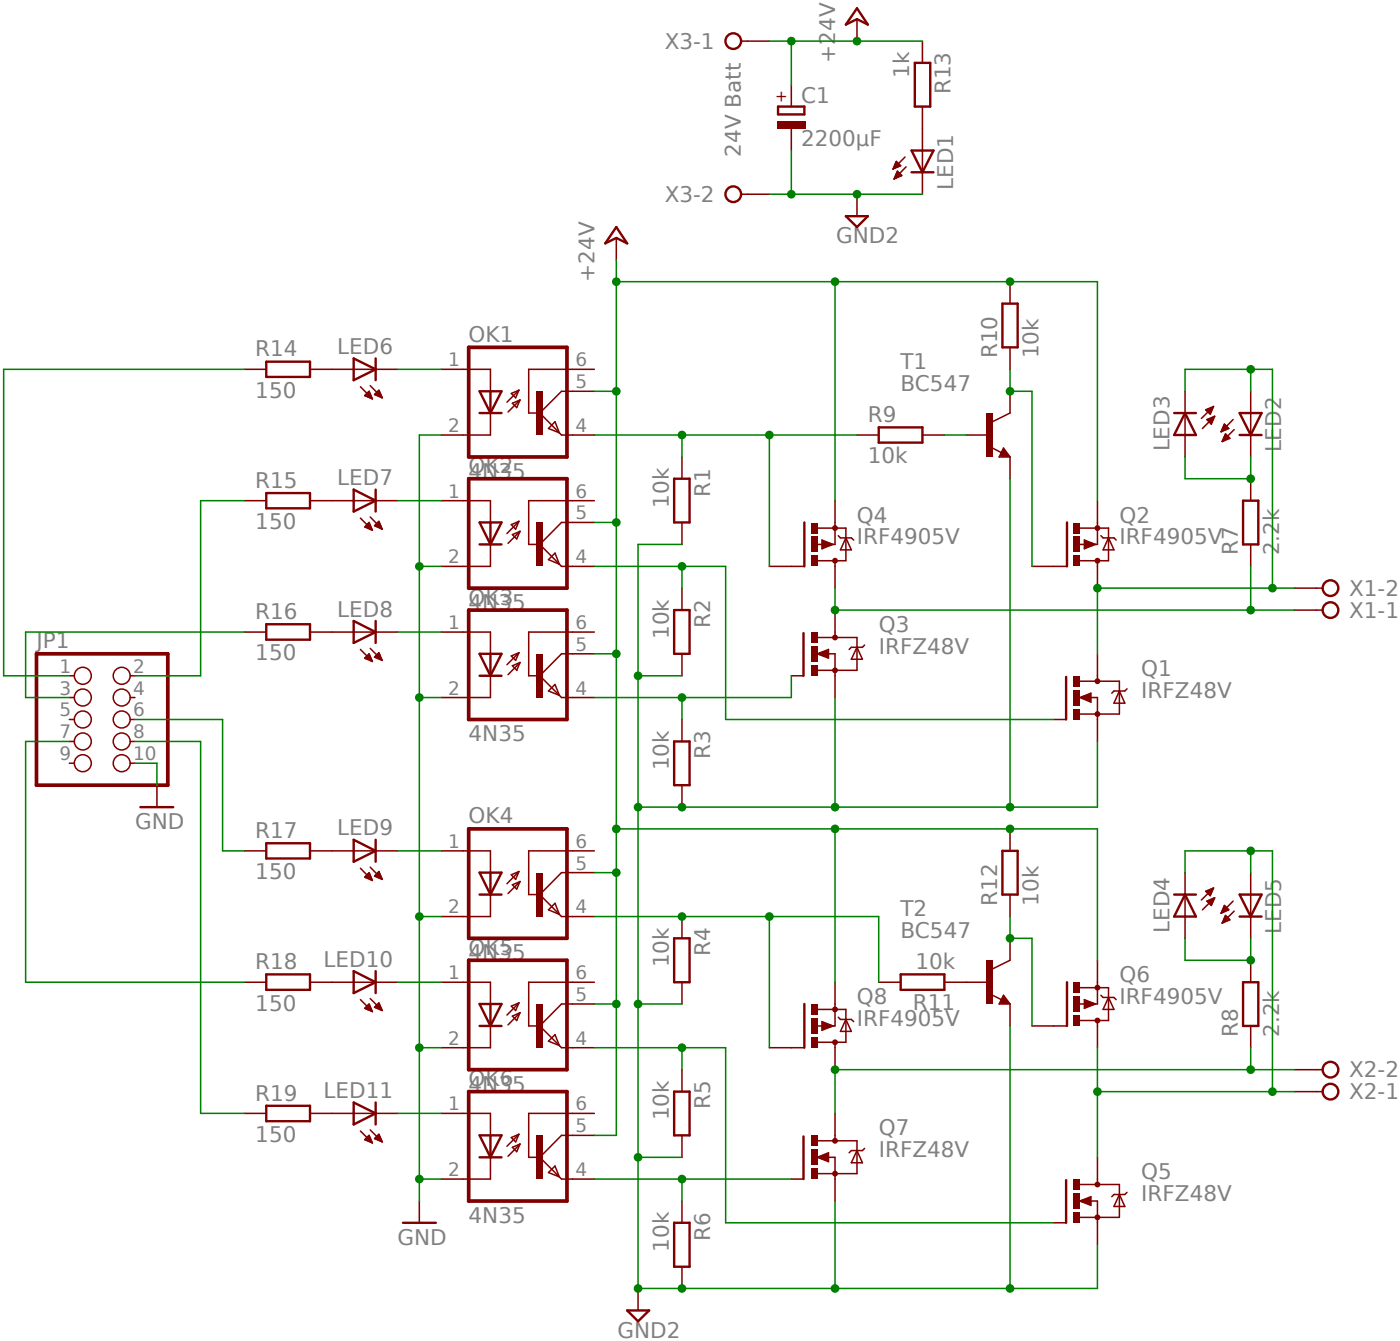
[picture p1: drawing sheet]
<svg xmlns="http://www.w3.org/2000/svg" width="136mm" height="131mm" viewBox="0 0 136 131" stroke-linecap="round" stroke-linejoin="round" font-family="sans-serif">
<path d="M78.2 61.6v4.2" fill="none" stroke="#800000" stroke-width=".23"/>
<path d="M77 65.8h1.2M79.6 63.6l1.1-.4v.9zM79.6 62h3.8v3.2h-3.8M80.6 63.6h.7v2.2M81.3 61.5v.5M83.4 63l.6 1.2h-1.1zM84.2 62.8l-.2 .2h-1.1l-.2 .2" fill="none" stroke="#800000" stroke-width=".15"/>
<path d="M80.6 63.4l-.8 .2 .8 .2v-.2h-.3" fill="none" stroke="#800000" stroke-width=".28"/>
<g fill="none" stroke="#800000" stroke-width=".36">
<circle cx="81.3" cy="65.2" r=".11"/>
<circle cx="81.3" cy="62" r=".11"/>
</g>
<g fill="#800000">
<path d="M78.9 64.7h.7v1.1h-.7z"/>
<path d="M78.9 61.5h.7v1.1h-.7z"/>
<path d="M78.9 62.9h.7v1.5h-.7z"/>
</g>
<path d="M77 55.1h1.3M79.4 53h.7M79.6 51.4h2.8v3.2h-2.8M80 52.6l1.1 .4-1.1 .4zM81.3 50.8v2.2h-.3M81.3 54.6v.5M81.3 59.4v2.1M81.6 52.1l.2 .2h1.1l.2 .3M82.4 52.3l.5 1.2h-1.1zM81.3 65.8v2.1" fill="none" stroke="#800000" stroke-width=".15"/>
<path d="M78.3 50.8v4.3" fill="none" stroke="#800000" stroke-width=".23"/>
<path d="M80.1 52.8l.8 .2-.8 .2v-.2h.2" fill="none" stroke="#800000" stroke-width=".28"/>
<g fill="none" stroke="#800000" stroke-width=".36">
<circle cx="81.3" cy="51.4" r=".11"/>
<circle cx="81.3" cy="54.6" r=".11"/>
</g>
<g fill="#800000">
<path d="M78.9 50.9h.7v1h-.7z"/>
<path d="M78.9 54h.7v1.1h-.7z"/>
<path d="M78.9 52.2h.7v1.5h-.7z"/>
</g>
<path d="M74.9 55.1h2.1M81.3 48.7v2.1M81.3 55.1v2.1M126 59.4h2.8M126 57.2h2.8M102.6 70h1.2M105.2 67.9l1-.4v.8zM105.2 66.3h3.8v3.2h-3.8M106.1 67.9h.7v2.1M106.8 65.8v.5M109 67.2l.5 1.2h-1zM109.7 67l-.2 .2h-1l-.3 .3" fill="none" stroke="#800000" stroke-width=".15"/>
<g fill="none" stroke="#800000" stroke-width=".23">
<path d="M103.8 65.9v4.1"/>
<circle cx="129.5" cy="59.4" r=".76"/>
<circle cx="129.5" cy="57.2" r=".76"/>
</g>
<path d="M106.1 67.7l-.7 .2 .7 .2v-.2h-.2" fill="none" stroke="#800000" stroke-width=".28"/>
<g fill="none" stroke="#800000" stroke-width=".36">
<circle cx="106.8" cy="66.3" r=".11"/>
<circle cx="106.8" cy="69.5" r=".11"/>
</g>
<g fill="#800000">
<path d="M104.5 69h.7v1h-.7z"/>
<path d="M104.5 65.8h.7v1h-.7z"/>
<path d="M104.5 67.1h.7v1.5h-.7z"/>
</g>
<path d="M102.6 55.1h1.3M104.9 53h.8M105.2 51.4h2.7v3.2h-2.7M105.6 52.6l1 .4-1 .4zM106.8 50.8v2.2h-.2M106.8 54.6v.5M107.2 52.1l.2 .2h1.1l.2 .3M107.9 52.3l.6 1.2h-1.1zM106.8 63.6v2.2M106.8 70v2.2" fill="none" stroke="#800000" stroke-width=".15"/>
<path d="M103.9 50.8v4.3" fill="none" stroke="#800000" stroke-width=".23"/>
<path d="M105.7 52.8l.7 .2-.7 .2v-.2h.2" fill="none" stroke="#800000" stroke-width=".28"/>
<g fill="none" stroke="#800000" stroke-width=".36">
<circle cx="106.8" cy="54.6" r=".11"/>
<circle cx="106.8" cy="51.4" r=".11"/>
</g>
<g fill="#800000">
<path d="M104.5 50.9h.7v1h-.7z"/>
<path d="M104.5 54h.7v1.1h-.7z"/>
<path d="M104.5 52.2h.7v1.5h-.7z"/>
</g>
<g fill="none" stroke="#800000" stroke-width=".15">
<path d="M66.4 44.5v2.1M66.4 50.8v2.2M66.4 57.2v2.2M100.5 55.1h2.1M106.8 48.7v2.1M106.8 55.1v2.1M66.4 63.6v2.2M66.4 70v2.2M66.4 76.4v2.1M77 114.7h1.2M79.6 112.6l1.1-.4v.9zM79.6 111h3.8v3.2h-3.8"/>
<path d="M80.6 112.6h.7v2.1M81.3 110.5v.5M83.4 112l.6 1.2h-1.1zM84.2 111.8l-.2 .2h-1.1l-.2 .2"/>
</g>
<path d="M65.6 46.6h1.5v4.2h-1.5zM65.6 59.4h1.5v4.2h-1.5zM65.6 72.2h1.5v4.2h-1.5zM78.2 110.6v4.1" fill="none" stroke="#800000" stroke-width=".23"/>
<path d="M80.6 112.4l-.8 .2 .8 .2v-.2h-.3" fill="none" stroke="#800000" stroke-width=".28"/>
<g fill="none" stroke="#800000" stroke-width=".36">
<circle cx="81.3" cy="111" r=".11"/>
<circle cx="81.3" cy="114.2" r=".11"/>
</g>
<g fill="#800000">
<path d="M78.9 113.7h.7v1h-.7z"/>
<path d="M78.9 110.5h.7v1h-.7z"/>
<path d="M78.9 111.9h.7v1.5h-.7z"/>
</g>
<path d="M79.4 99.8h.7M79.6 98.2h2.8v3.2h-2.8M80 99.4l1.1 .4-1.1 .5zM81.3 97.7v2.1h-.3M81.6 99l.2 .2h1.1l.2 .2M82.4 99.2l.5 1.2h-1.1zM77 102h1.3M81.3 101.4v.6M81.3 108.4v2.1M81.3 114.7v2.2" fill="none" stroke="#800000" stroke-width=".15"/>
<path d="M78.3 97.7v4.3" fill="none" stroke="#800000" stroke-width=".23"/>
<path d="M80.1 99.6l.8 .2-.8 .3v-.3h.2" fill="none" stroke="#800000" stroke-width=".28"/>
<g fill="none" stroke="#800000" stroke-width=".36">
<circle cx="81.3" cy="98.2" r=".11"/>
<circle cx="81.3" cy="101.4" r=".11"/>
</g>
<g fill="#800000">
<path d="M78.9 97.7h.7v1.1h-.7z"/>
<path d="M78.9 100.9h.7v1.1h-.7z"/>
<path d="M78.9 99.1h.7v1.5h-.7z"/>
</g>
<path d="M81.3 95.6v2.1M74.9 102h2.1M81.3 102v2.1M102.6 119h1.2M105.2 116.9l1-.4v.8zM105.2 115.3h3.8v3.2h-3.8M106.1 116.9h.7v2.1M106.8 114.7v.6M109 116.2l.5 1.2h-1zM109.7 116l-.2 .2h-1l-.3 .3M126 106.2h2.8M126 104.1h2.8" fill="none" stroke="#800000" stroke-width=".15"/>
<g fill="none" stroke="#800000" stroke-width=".23">
<path d="M103.8 114.9v4.1"/>
<circle cx="129.5" cy="106.2" r=".76"/>
<circle cx="129.5" cy="104.1" r=".76"/>
</g>
<path d="M106.1 116.7l-.7 .2 .7 .2v-.2h-.2" fill="none" stroke="#800000" stroke-width=".28"/>
<g fill="none" stroke="#800000" stroke-width=".36">
<circle cx="106.8" cy="115.3" r=".11"/>
<circle cx="106.8" cy="118.5" r=".11"/>
</g>
<g fill="#800000">
<path d="M104.5 117.9h.7v1.1h-.7z"/>
<path d="M104.5 114.7h.7v1.1h-.7z"/>
<path d="M104.5 116.1h.7v1.5h-.7z"/>
</g>
<path d="M102.6 99.8h1.3M104.9 97.7h.8M105.2 96.1h2.7v3.2h-2.7M105.6 97.3l1 .4-1 .4zM106.8 95.6v2.1h-.2M106.8 99.3v.5M107.2 96.9l.2 .2h1.1l.2 .2M107.9 97.1l.6 1.1h-1.1zM106.8 112.6v2.1M106.8 119v2.1" fill="none" stroke="#800000" stroke-width=".15"/>
<path d="M103.9 95.6v4.2" fill="none" stroke="#800000" stroke-width=".23"/>
<path d="M105.7 97.5l.7 .2-.7 .2v-.2h.2" fill="none" stroke="#800000" stroke-width=".28"/>
<g fill="none" stroke="#800000" stroke-width=".36">
<circle cx="106.8" cy="96.1" r=".11"/>
<circle cx="106.8" cy="99.3" r=".11"/>
</g>
<g fill="#800000">
<path d="M104.5 95.6h.7v1h-.7z"/>
<path d="M104.5 98.8h.7v1h-.7z"/>
<path d="M104.5 97h.7v1.4h-.7z"/>
</g>
<g fill="none" stroke="#800000" stroke-width=".15">
<path d="M72.1 4h2.8M72.1 18.9h2.8M83.4 1.9v2.1M83.4 18.9v2.1M86.9 16.4h.1M87 16.3h.2M87 16.3h.4M87.1 17.4h.1M87.1 16.2h.5M87.1 17.3h.2M87.1 16.1h.5M87.1 16h.4"/>
<path d="M87.1 17.2h.4M87.2 15.9h.2M87.2 17.1h.5M87.2 15.8h.1M87.2 17h.5M87.2 16.9h.4M87.3 15.7l.4 .4-.8 .3zM87.3 16.8h.2M87.3 16.7h.1M87.4 16.7l.4 .4-.7 .3zM88.1 15.3l-1.2 1.1M88.2 16.2l-1.1 1.2"/>
<path d="M89.8 4v2.1M89.8 10.4v8.5M45.1 35.9h2.6v2.2M49.8 38.3l.7-.3-.3 .7zM49.9 39.2l.7-.3-.3 .8zM50.5 38l-1.1 1.1M50.6 38.9l-1.1 1.2M55.7 35.9h-4.2v4.3h.8M55.7 38.1h-1l-2.1 2.1 1.9 1.9M60 23.2v2.1M47.7 40.2v2.1h-2.6M54 41l.5 1.1-1.1-.4z"/>
<path d="M54.5 42.1l.2 .2h1M66.4 89.2v2.1M66.4 95.6v2.1M100.5 99.8h2.1M106.8 93.5v2.1M106.8 99.8v2.2M40.8 116.9v2.1M66.4 104.1v2.1M66.4 110.5v2.1M66.4 116.9v2.1M62.1 125.4v2.1M66.4 123.3v2.1"/>
</g>
<g fill="none" stroke="#800000" stroke-width=".23">
<path d="M83.4 .8l1.1 1.6-1.1-.5-1 .5zM88.7 14.6h2.2l-1.1 2.2zM88.7 16.8h2.2M89.1 6.1h1.5v4.3h-1.5zM46.7 38.1h2.1l-1.1 2.1zM47.7 38.1v2.1M60 22.1l1.1 1.6-1.1-.5-1.1 .5zM82.4 21h2.1l-1.1 1.1zM46.7 40.2h2.1M65.6 91.3h1.5v4.3h-1.5zM39.2 119h3.2M65.6 106.2h1.5v4.3h-1.5z"/>
<path d="M65.6 119h1.5v4.3h-1.5zM61.1 127.5h2.1l-1.1 1.1z"/>
<circle cx="71.4" cy="4" r=".76"/>
<circle cx="71.4" cy="18.9" r=".76"/>
</g>
<path d="M45.6 33.8h9.6v10.7h-9.6z" fill="none" stroke="#800000" stroke-width=".36"/>
<path d="M52.2 38.1h.7v4.2h-.7z" fill="#800000"/>
<g fill="none" stroke="#800000" stroke-width=".15">
<path d="M43 35.9h2.1M55.7 35.9h2.2M55.7 38.1h2.2M43 42.3h2.1M45.1 48.7h2.6v2.1M47.7 53v2.1h-2.6M49.8 51.1l.7-.4-.3 .8zM49.9 52l.7-.3-.3 .8zM50.5 50.7l-1.1 1.2M50.6 51.7l-1.1 1.2M53.4 54.5l.6-.7 .5 1.1zM54.5 54.9l.2 .2h1"/>
<path d="M55.7 42.3h2.2M55.7 48.7h-4.2v4.3h.8M55.7 50.8h-1l-2.1 2.2 1.9 1.9"/>
</g>
<path d="M46.7 50.8h2.1l-1.1 2.2zM46.7 53h2.1M47.7 50.8v2.2" fill="none" stroke="#800000" stroke-width=".23"/>
<path d="M45.6 46.6h9.6v10.6h-9.6z" fill="none" stroke="#800000" stroke-width=".36"/>
<path d="M52.2 50.8h.7v4.3h-.7z" fill="#800000"/>
<g fill="none" stroke="#800000" stroke-width=".15">
<path d="M43 48.7h2.1M43 55.1h2.1M55.7 48.7h2.2M55.7 55.1h2.2M55.7 50.8h2.2M45.1 61.5h2.6v2.1M47.7 65.8v2.1h-2.6M49.8 63.8l.7-.3-.3 .8zM49.9 64.8l.7-.3-.3 .7zM50.5 63.5l-1.1 1.2M50.6 64.5l-1.1 1.2M53.4 67.2l.6-.6 .5 1.1z"/>
<path d="M54.5 67.7l.2 .2h1M55.7 61.5h-4.2v4.3h.8M55.7 63.6h-1l-2.1 2.2 1.9 1.9"/>
</g>
<path d="M46.7 63.6h2.1l-1.1 2.2zM46.7 65.8h2.1M47.7 63.6v2.2" fill="none" stroke="#800000" stroke-width=".23"/>
<path d="M45.6 59.4h9.6v10.6h-9.6z" fill="none" stroke="#800000" stroke-width=".36"/>
<path d="M52.2 63.6h.7v4.3h-.7z" fill="#800000"/>
<g fill="none" stroke="#800000" stroke-width=".15">
<path d="M43 61.5h2.1M43 67.9h2.1M55.7 61.5h2.2M55.7 67.9h2.2M55.7 63.6h2.2M45.1 82.8h2.6v2.1M47.7 87.1v2.1h-2.6M49.8 85.1l.7-.3-.3 .8zM49.9 86.1l.7-.3-.3 .7zM50.5 84.8l-1.1 1.2M50.6 85.8l-1.1 1.2M53.4 88.5l.6-.6 .5 1.1z"/>
<path d="M54.5 89l.2 .2h1M55.7 82.8h-4.2v4.3h.8M55.7 84.9h-1l-2.1 2.2 1.9 1.9"/>
</g>
<path d="M46.7 84.9h2.1l-1.1 2.2zM46.7 87.1h2.1M47.7 84.9v2.2" fill="none" stroke="#800000" stroke-width=".23"/>
<path d="M45.6 80.7h9.6v10.6h-9.6z" fill="none" stroke="#800000" stroke-width=".36"/>
<path d="M52.2 84.9h.7v4.3h-.7z" fill="#800000"/>
<g fill="none" stroke="#800000" stroke-width=".15">
<path d="M43 82.8h2.1M43 89.2h2.1M45.1 95.6h2.6v2.1M47.7 99.8v2.2h-2.6M49.8 97.9l.7-.3-.3 .7zM49.9 98.9l.7-.3-.3 .7zM50.5 97.6l-1.1 1.2M50.6 98.6l-1.1 1.1M55.7 82.8h2.2M55.7 89.2h2.2M55.7 84.9h2.2M55.7 95.6h-4.2v4.2h.8"/>
<path d="M55.7 97.7h-1l-2.1 2.1 1.9 1.9M53.4 101.3l.6-.6 .5 1zM54.5 101.7l.2 .3h1"/>
</g>
<path d="M46.7 97.7h2.1l-1.1 2.1zM46.7 99.8h2.1M47.7 97.7v2.1" fill="none" stroke="#800000" stroke-width=".23"/>
<path d="M45.6 93.5h9.6v10.6h-9.6z" fill="none" stroke="#800000" stroke-width=".36"/>
<path d="M52.2 97.7h.7v4.3h-.7z" fill="#800000"/>
<g fill="none" stroke="#800000" stroke-width=".15">
<path d="M43 95.6h2.1M55.7 95.6h2.2M55.7 97.7h2.2M43 102h2.1M45.1 108.4h2.6v2.1M47.7 112.6v2.1h-2.6M49.8 110.7l.7-.3-.3 .7zM49.9 111.7l.7-.4-.3 .8zM50.5 110.4l-1.1 1.1M50.6 111.3l-1.1 1.2M53.4 114.1l.6-.6 .5 1zM54.5 114.5l.2 .2h1"/>
<path d="M55.7 102h2.2M55.7 108.4h-4.2v4.2h.8M55.7 110.5h-1l-2.1 2.1 1.9 1.9"/>
</g>
<path d="M46.7 110.5h2.1l-1.1 2.1zM46.7 112.6h2.1M47.7 110.5v2.1" fill="none" stroke="#800000" stroke-width=".23"/>
<path d="M45.6 106.2h9.6v10.7h-9.6z" fill="none" stroke="#800000" stroke-width=".36"/>
<path d="M52.2 110.5h.7v4.3h-.7z" fill="#800000"/>
<g fill="none" stroke="#800000" stroke-width=".15">
<path d="M6.7 65.8h.5M6.7 67.9h.5M6.7 70h.5M6.7 72.2h.5M6.7 74.3h.5M12.7 65.8h.4M12.7 67.9h.4M12.7 70h.4M12.7 72.2h.4M12.7 74.3h.4M15.3 76.4v2.1M43 108.4h2.1"/>
<path d="M43 114.7h2.1M55.7 108.4h2.2M55.7 114.7h2.2M55.7 110.5h2.2"/>
<circle cx="8.1" cy="65.8" r=".83"/>
<circle cx="8.1" cy="67.9" r=".83"/>
<circle cx="8.1" cy="74.3" r=".83"/>
<circle cx="8.1" cy="72.2" r=".83"/>
<circle cx="8.1" cy="70" r=".83"/>
<circle cx="11.8" cy="67.9" r=".83"/>
<circle cx="11.8" cy="65.8" r=".83"/>
<circle cx="11.8" cy="72.2" r=".83"/>
<circle cx="11.8" cy="74.3" r=".83"/>
<circle cx="11.8" cy="70" r=".83"/>
</g>
<path d="M3.6 63.6h12.7v12.8h-12.7z" fill="none" stroke="#800000" stroke-width=".36"/>
<path d="M75.8 10.4h2.5v.7h-2.5zM13.7 78.5h3.2" fill="none" stroke="#800000" stroke-width=".23"/>
<path d="M75.7 11.7h2.7v.8h-2.7z" fill="#800000"/>
<g fill="none" stroke="#800000" stroke-width=".15">
<path d="M77 8.3v2.1M77 12.5v2.1M115.4 38.1v6.4M117.4 39.9l.7-.3-.3 .7zM117.4 39.9h.6M117.5 40h.5M117.6 39.8h.4M117.9 39.7h.2M118.1 39.6h.1M118.1 39.6l-1.1 1.1M121.8 38.1v6.4M96.5 43.5l1 .5"/>
<path d="M97.7 43.6l.6 .9h-1zM98.3 40.2l-1.7 .8M117.5 40.8h.6M117.6 40.9h.5M117.6 40.1h.3M117.7 40.2h.2M117.7 41h.3M117.7 40.7h.4M117.8 41.1h.2M117.8 40.3h.1M117.9 41.2h.1M118 40.6h.2"/>
<path d="M118.2 40.6h.1M118.3 40.5l-1.2 1.2M118.3 40.5l-.4 .8-.4-.5M118.3 40.5l-.8 .3M118.9 42h.1M118.9 41.9h.3M119 41.8h.4M119 42.9h.1M119 41.7h.6M119 42.9h.2M119.1 41.6h.4M119.1 42.8h.4"/>
<path d="M119.1 41.5h.4M119.1 42.7h.6M119.1 41.4h.3M119.2 42.6h.5M119.2 41.3h.1M119.2 41.3l.4 .4-.7 .3zM119.2 42.5h.4M119.2 42.4h.3M119.3 42.3h.1M119.7 42.7l-.4-.5-.3 .8M119.7 42.7l-.7 .3M120.1 40.8l-1.2 1.2"/>
<path d="M120.2 41.8l-1.2 1.2M121.8 46.6v2.1M121.8 53v2.1M115.4 84.9v6.4M117.4 86.7l.7-.3-.3 .8zM117.4 86.7h.6M117.5 86.8h.5M117.5 87.7h.6M117.6 86.9h.3M117.6 86.7h.4M117.6 87.8h.5M117.7 87.9h.3"/>
<path d="M117.7 87.6h.4M117.7 87h.2M117.8 87.1h.1M117.8 88h.2M117.8 86.6h.3M117.9 88.1h.1M117.9 87.5h.3M118 86.5h.1M118.1 86.4l-1.1 1.2M118.1 87.4h.1M118.3 87.4l-1.2 1.1M118.3 87.4l-.4 .7"/>
<path d="M118.3 87.4l-.8 .3 .4 .4M118.9 88.9h.1M118.9 88.8h.2M119 88.7h.4M119 89.8h.1M119 88.6h.6M119 89.7h.2M119.1 88.5h.5M119.1 89.6h.4M119.1 88.4h.4M119.1 89.5h.6M119.1 88.3h.3"/>
<path d="M119.2 89.4h.5M119.2 88.2h.1M119.2 88.1l.4 .4-.7 .4zM119.2 89.3h.4M119.2 89.2h.3M119.3 89.2h.1M119.3 89.1l.4 .4-.7 .3zM120.1 87.7l-1.2 1.2M120.2 88.7l-1.2 1.1M121.8 84.9v6.4M121.8 93.5v2.1M121.8 99.8v2.2"/>
</g>
<path d="M97.7 44l.1 .2h-.3l.2-.4 .4 .5h-.6M114.3 40.2h2.1M115.4 40.2l1 2.1h-2.1zM120.7 40.2h2.1l-1 2.1zM120.7 42.3h2.1M121 48.7h1.5v4.3h-1.5zM114.3 87.1h2.1M115.4 87.1l1 2.1h-2.1zM120.7 87.1h2.1l-1 2.1zM120.7 89.2h2.1M121 95.6h1.5v4.2h-1.5z" fill="none" stroke="#800000" stroke-width=".23"/>
<path d="M96 40.2h.6v4.3h-.6z" fill="#800000"/>
<path d="M98.3 27.4v2.1M98.3 33.8v2.1M98.3 38.1v2.1M83.4 42.3h2.2M89.8 42.3h2.1M94.1 42.3h2.1M98.3 44.5v2.1M85.6 95.6h2.1M91.9 95.6h2.2M96.5 96.8l1 .5M97.7 96.9l.6 .8h-1zM98.3 93.5l-1.7 .8" fill="none" stroke="#800000" stroke-width=".15"/>
<path d="M97.6 29.5h1.5v4.3h-1.5zM85.6 41.6h4.2v1.5h-4.2zM87.7 94.8h4.2v1.5h-4.2zM97.7 97.3l.1 .2h-.3l.2-.4 .4 .5h-.6" fill="none" stroke="#800000" stroke-width=".23"/>
<path d="M96 93.5h.6v4.2h-.6z" fill="#800000"/>
<g fill="none" stroke="#800000" stroke-width=".15">
<path d="M23.8 35.9h2.1M30.2 35.9h8.5M35.1 37.6l1.2 1.2M35.6 38.4h.5M35.6 38.5h.5M35.7 38.3h.3M35.7 38.2h.3M35.8 38.6h.4M35.9 38.1h.1M35.9 38.1l.4 .7-.8-.3zM36 37.5l1.2 1.2M36 38.7h.2"/>
<path d="M36.5 38.3h.6M36.6 38.4h.5M36.6 38.2h.4M36.7 38.1h.3M36.8 38.5h.3M36.8 38.1h.1M36.9 38l.3 .7-.7-.3zM37 38.6h.2M23.8 48.7h2.1M30.2 48.7h8.5M35.1 50.4l1.2 1.2M35.6 51.3h.5"/>
<path d="M35.6 51.2h.5M35.7 51.1h.3M35.8 51h.2M35.8 51.4h.4M35.9 50.9h.1M35.9 50.8l.4 .8-.8-.3zM36 51.5h.2M36 50.3l1.2 1.2M36.5 51.1h.6M36.6 51.2h.5M36.6 51h.4M36.7 50.9h.3"/>
<path d="M36.8 51.3h.3M36.8 50.8h.1M36.9 50.7l.3 .8-.7-.3zM37 51.4h.2M23.8 61.5h2.1M30.2 61.5h8.5M35.1 63.2l1.2 1.2M35.5 64.1l.4-.5 .4 .8zM35.6 64.1h.5M35.6 64h.5M35.7 63.9h.3M35.8 63.8h.2"/>
<path d="M35.8 64.2h.4M35.9 63.7h.1M36 64.3h.2M36 63.1l1.2 1.2M36.2 64.4h.1M36.5 63.9h.5M36.6 64h.5M36.6 63.8h.4M36.7 63.7h.3M36.8 64.1h.3M36.8 63.6h.1M36.9 63.5l.3 .8-.7-.4z"/>
<path d="M37 64.2h.2M23.8 95.6h2.1M23.8 82.8h2.1M30.2 95.6h8.5M30.2 82.8h8.5M35.1 84.5l1.2 1.2M35.1 97.3l1.2 1.1M35.6 85.3h.5M35.6 98.1h.5M35.6 98.2h.5M35.6 85.4h.5M35.6 85.2h.5"/>
<path d="M35.7 98h.3M35.7 85.1h.3M35.7 97.9h.3M35.8 85h.2M35.8 98.3h.4M35.9 85.5h.3M35.9 97.8h.1M35.9 84.9l.4 .8-.8-.3zM35.9 97.7l.4 .7-.8-.3zM36 84.4l1.2 1.2M36 97.2l1.2 1.1M36.1 85.6h.1"/>
<path d="M36.1 98.4h.1M36.5 85.2h.6M36.5 98h.6M36.6 85.1h.4M36.6 98.1h.5M36.6 97.9h.4M36.6 85.3h.5M36.7 85h.3M36.7 97.8h.3M36.8 84.9h.1M36.8 98.2h.3M36.8 97.7h.1"/>
<path d="M36.8 85.4h.3M36.9 84.8l.3 .8-.7-.3zM36.9 84.8h.1M36.9 97.6l.3 .7-.7-.3zM37 98.3h.2M37.1 85.5h.1M94.1 95.6h2.1M98.3 80.7v2.1M98.3 87.1v2.1M98.3 91.3v2.2M98.3 97.7v2.1M23.8 108.4h2.1"/>
<path d="M30.2 108.4h8.5M35.1 110.1l1.2 1.1M35.5 110.9l.4-.4 .4 .7zM35.6 110.9h.5M35.6 111h.5M35.7 110.8h.3M35.7 110.7h.3M35.8 111h.4M35.9 110.6h.1M36 110l1.2 1.1M36 111.1h.2M36.5 110.8h.6"/>
<path d="M36.6 110.9h.5M36.6 110.7h.4M36.7 110.6h.3M36.8 111h.3M36.8 110.5h.1M36.9 110.4l.3 .7-.7-.3zM37 111h.2"/>
</g>
<g fill="none" stroke="#800000" stroke-width=".23">
<path d="M25.9 35.2h4.3v1.5h-4.3zM34.4 34.9l2.2 1-2.2 1.1zM36.6 34.9v2.1M25.9 48h4.3v1.5h-4.3zM34.4 47.6l2.2 1.1-2.2 1.1zM36.6 47.6v2.2M25.9 60.7h4.3v1.6h-4.3zM34.4 60.4l2.2 1.1-2.2 1.1zM36.6 60.4v2.2M25.9 82.1h4.3v1.4h-4.3zM25.9 94.8h4.3v1.5h-4.3zM34.4 81.7l2.2 1.1-2.2 1.1z"/>
<path d="M34.4 94.5l2.2 1.1-2.2 1zM36.6 81.7v2.2M36.6 94.5v2.1M97.6 82.8h1.5v4.3h-1.5zM25.9 107.6h4.3v1.5h-4.3zM34.4 107.3l2.2 1.1-2.2 1zM36.6 107.3v2.1"/>
</g>
<path d="M81.3 57.2v2.2M121.8 59.4h4.2" fill="none" stroke="#008000" stroke-width=".15"/>
<circle cx="81.3" cy="59.4" r=".42" fill="#008000"/>
<path d="M121.8 55.1v4.3h-40.5" fill="none" stroke="#008000" stroke-width=".15"/>
<circle cx="121.8" cy="59.4" r=".42" fill="#008000"/>
<path d="M106.8 57.2v6.4M123.9 57.2h2.1" fill="none" stroke="#008000" stroke-width=".15"/>
<circle cx="106.8" cy="57.2" r=".42" fill="#008000"/>
<path d="M123.9 35.9v21.3h-17.1" fill="none" stroke="#008000" stroke-width=".15"/>
<circle cx="123.9" cy="57.2" r=".42" fill="#008000"/>
<path d="M121.8 35.9v2.2M123.9 35.9h-8.5v2.2" fill="none" stroke="#008000" stroke-width=".15"/>
<circle cx="121.8" cy="35.9" r=".42" fill="#008000"/>
<path d="M74.9 42.3v12.8M83.4 42.3h-17v2.2" fill="none" stroke="#008000" stroke-width=".15"/>
<circle cx="74.9" cy="42.3" r=".42" fill="#008000"/>
<path d="M57.9 42.3h8.5" fill="none" stroke="#008000" stroke-width=".15"/>
<circle cx="66.4" cy="42.3" r=".42" fill="#008000"/>
<path d="M57.9 55.1h12.8v14.9h31.9M66.4 55.1v2.1" fill="none" stroke="#008000" stroke-width=".15"/>
<circle cx="66.4" cy="55.1" r=".42" fill="#008000"/>
<path d="M66.4 67.9v2.1M77 65.8v2.1h-19.1" fill="none" stroke="#008000" stroke-width=".15"/>
<circle cx="66.4" cy="67.9" r=".42" fill="#008000"/>
<path d="M57.9 102h12.8v17h31.9M66.4 102v2.1" fill="none" stroke="#008000" stroke-width=".15"/>
<circle cx="66.4" cy="102" r=".42" fill="#008000"/>
<path d="M57.9 114.7h19.1M66.4 114.7v2.2" fill="none" stroke="#008000" stroke-width=".15"/>
<circle cx="66.4" cy="114.7" r=".42" fill="#008000"/>
<path d="M43 89.2h-2.2v25.5h2.2M40.8 102h2.2" fill="none" stroke="#008000" stroke-width=".15"/>
<circle cx="40.8" cy="102" r=".42" fill="#008000"/>
<path d="M43 42.3h-2.2v12.8h2.2M40.8 67.9h2.2" fill="none" stroke="#008000" stroke-width=".15"/>
<circle cx="40.8" cy="55.1" r=".42" fill="#008000"/>
<path d="M40.8 55.1v34.1" fill="none" stroke="#008000" stroke-width=".15"/>
<circle cx="40.8" cy="89.2" r=".42" fill="#008000"/>
<path d="M40.8 114.7v2.2" fill="none" stroke="#008000" stroke-width=".15"/>
<g fill="#008000">
<circle cx="40.8" cy="114.7" r=".42"/>
<circle cx="40.8" cy="67.9" r=".42"/>
</g>
<path d="M74.9 18.9h8.5M77 14.6v4.3M13.1 74.3h2.2v2.1" fill="none" stroke="#008000" stroke-width=".15"/>
<circle cx="77" cy="18.9" r=".42" fill="#008000"/>
<path d="M83.4 18.9h6.4" fill="none" stroke="#008000" stroke-width=".15"/>
<circle cx="83.4" cy="18.9" r=".42" fill="#008000"/>
<path d="M62.1 65.8v59.6" fill="none" stroke="#008000" stroke-width=".15"/>
<circle cx="62.1" cy="78.6" r=".42" fill="#008000"/>
<path d="M62.1 53v12.8M81.3 116.9v8.5M106.8 121.1v4.3h-44.7" fill="none" stroke="#008000" stroke-width=".15"/>
<circle cx="81.3" cy="125.4" r=".42" fill="#008000"/>
<path d="M81.3 67.9v10.6M106.8 72.2v6.3h-44.7" fill="none" stroke="#008000" stroke-width=".15"/>
<g fill="#008000">
<circle cx="81.3" cy="78.6" r=".42"/>
<circle cx="62.1" cy="125.4" r=".42"/>
</g>
<path d="M98.3 46.6v31.9" fill="none" stroke="#008000" stroke-width=".15"/>
<circle cx="98.3" cy="78.6" r=".42" fill="#008000"/>
<path d="M98.3 99.8v25.6" fill="none" stroke="#008000" stroke-width=".15"/>
<circle cx="98.3" cy="125.4" r=".42" fill="#008000"/>
<path d="M62.1 112.6h4.3" fill="none" stroke="#008000" stroke-width=".15"/>
<g fill="#008000">
<circle cx="62.1" cy="112.6" r=".42"/>
<circle cx="66.4" cy="78.6" r=".42"/>
<circle cx="66.4" cy="125.4" r=".42"/>
</g>
<path d="M62.1 65.8h4.3" fill="none" stroke="#008000" stroke-width=".15"/>
<circle cx="62.1" cy="65.8" r=".42" fill="#008000"/>
<path d="M62.1 53h4.3M62.1 97.7h4.3" fill="none" stroke="#008000" stroke-width=".15"/>
<circle cx="62.1" cy="97.7" r=".42" fill="#008000"/>
<path d="M74.9 4h8.5M77 4v4.3" fill="none" stroke="#008000" stroke-width=".15"/>
<circle cx="77" cy="4" r=".42" fill="#008000"/>
<path d="M83.4 4h6.4" fill="none" stroke="#008000" stroke-width=".15"/>
<circle cx="83.4" cy="4" r=".42" fill="#008000"/>
<path d="M81.3 48.7v-21.3h25.5v21.3M60 63.6v17.1" fill="none" stroke="#008000" stroke-width=".15"/>
<circle cx="81.3" cy="27.4" r=".42" fill="#008000"/>
<path d="M60 25.3v38.3" fill="none" stroke="#008000" stroke-width=".15"/>
<g fill="#008000">
<circle cx="60" cy="27.4" r=".42"/>
<circle cx="98.3" cy="27.4" r=".42"/>
</g>
<path d="M106.8 93.5v-12.8h-25.5v14.9" fill="none" stroke="#008000" stroke-width=".15"/>
<g fill="#008000">
<circle cx="81.3" cy="80.7" r=".42"/>
<circle cx="98.3" cy="80.7" r=".42"/>
</g>
<path d="M60 27.4h21.3M81.3 80.7h-21.3v4.2" fill="none" stroke="#008000" stroke-width=".15"/>
<circle cx="60" cy="80.7" r=".42" fill="#008000"/>
<path d="M57.9 97.7h2.1M60 84.9v25.6h-2.1" fill="none" stroke="#008000" stroke-width=".15"/>
<circle cx="60" cy="97.7" r=".42" fill="#008000"/>
<path d="M57.9 84.9h2.1" fill="none" stroke="#008000" stroke-width=".15"/>
<circle cx="60" cy="84.9" r=".42" fill="#008000"/>
<path d="M57.9 63.6h2.1" fill="none" stroke="#008000" stroke-width=".15"/>
<circle cx="60" cy="63.6" r=".42" fill="#008000"/>
<path d="M57.9 50.8h2.1" fill="none" stroke="#008000" stroke-width=".15"/>
<circle cx="60" cy="50.8" r=".42" fill="#008000"/>
<path d="M57.9 38.1h2.1" fill="none" stroke="#008000" stroke-width=".15"/>
<circle cx="60" cy="38.1" r=".42" fill="#008000"/>
<path d="M23.8 35.9h-23.4v29.9h6.3M115.4 44.5v2.1h6.4v-2.1M6.7 72.2h-4.2v23.4h21.3M13.1 70h8.6v12.8h2.1M13.1 72.2h6.4v36.2h4.3M23.8 61.5h-21.3v6.4h4.2" fill="none" stroke="#008000" stroke-width=".15"/>
<circle cx="121.8" cy="46.6" r=".42" fill="#008000"/>
<path d="M115.4 91.3v2.2h6.4v-2.2" fill="none" stroke="#008000" stroke-width=".15"/>
<circle cx="121.8" cy="93.5" r=".42" fill="#008000"/>
<path d="M81.3 104.1v4.3" fill="none" stroke="#008000" stroke-width=".15"/>
<circle cx="81.3" cy="104.1" r=".42" fill="#008000"/>
<path d="M81.3 104.1h44.7M121.8 102v2.1" fill="none" stroke="#008000" stroke-width=".15"/>
<circle cx="121.8" cy="104.1" r=".42" fill="#008000"/>
<path d="M123.9 82.8h-2.1v2.1" fill="none" stroke="#008000" stroke-width=".15"/>
<circle cx="121.8" cy="82.8" r=".42" fill="#008000"/>
<path d="M121.8 82.8h-6.4v2.1M106.8 102v10.6" fill="none" stroke="#008000" stroke-width=".15"/>
<circle cx="106.8" cy="106.2" r=".42" fill="#008000"/>
<path d="M123.9 82.8v23.4M106.8 106.2h19.2" fill="none" stroke="#008000" stroke-width=".15"/>
<circle cx="123.9" cy="106.2" r=".42" fill="#008000"/>
<path d="M98.3 35.9v2.2h2.2v17M91.9 42.3h2.2" fill="none" stroke="#008000" stroke-width=".15"/>
<circle cx="98.3" cy="38.1" r=".42" fill="#008000"/>
<path d="M66.4 89.2h19.2v6.4M74.9 89.2v12.8" fill="none" stroke="#008000" stroke-width=".15"/>
<circle cx="74.9" cy="89.2" r=".42" fill="#008000"/>
<path d="M57.9 89.2h8.5" fill="none" stroke="#008000" stroke-width=".15"/>
<circle cx="66.4" cy="89.2" r=".42" fill="#008000"/>
<path d="M98.3 89.2v2.1h2.2v8.5" fill="none" stroke="#008000" stroke-width=".15"/>
<circle cx="98.3" cy="91.3" r=".42" fill="#008000"/>
<path d="M38.7 35.9h4.3M23.8 48.7h-4.3v17.1h-6.4M38.7 48.7h4.3M38.7 61.5h4.3M38.7 82.8h4.3M38.7 95.6h4.3M38.7 108.4h4.3" fill="none" stroke="#008000" stroke-width=".15"/>
<g font-size="2.1" fill="#808080">
<text x="64.7" y="4.7">X3-1</text>
<text x="78" y="10">C1</text>
<text x="81.3" y="6.1" transform="rotate(-90 81.3 6.1)">+24V</text>
<text x="88.5" y="7.6" transform="rotate(-90 88.5 7.6)">1k</text>
<text x="92.6" y="9.2" transform="rotate(-90 92.6 9.2)">R13</text>
<text x="72.1" y="15.3" transform="rotate(-90 72.1 15.3)">24V Batt</text>
<text x="78" y="14.2">2200µF</text>
<text x="64.7" y="19.6">X3-2</text>
<text x="81.4" y="23.7">GND2</text>
<text x="92.8" y="18.5" transform="rotate(-90 92.8 18.5)">LED1</text>
<text x="57.9" y="27.4" transform="rotate(-90 57.9 27.4)">+24V</text>
<text x="24.9" y="34.7">R14</text>
<text x="32.8" y="34.4">LED6</text>
<text x="45.6" y="33.3">OK1</text>
<text x="87.7" y="35.9">T1</text>
<text x="97.1" y="34.9" transform="rotate(-90 97.1 34.9)">R10</text>
<text x="101.1" y="34.9" transform="rotate(-90 101.1 34.9)">10k</text>
<text x="24.9" y="38.7">150</text>
<text x="84.5" y="41.1">R9</text>
<text x="87.7" y="38.1">BC547</text>
<text x="24.9" y="47.5">R15</text>
<text x="32.8" y="47.2">LED7</text>
<text x="45.6" y="46.6">4N35</text>
<text x="45.6" y="46.1">OK2</text>
<text x="84.5" y="45.1">10k</text>
<text x="113.9" y="43.9" transform="rotate(-90 113.9 43.9)">LED3</text>
<text x="124.7" y="44" transform="rotate(-90 124.7 44)">LED2</text>
<text x="24.9" y="51.5">150</text>
<text x="65.1" y="49.4" transform="rotate(-90 65.1 49.4)">10k</text>
<text x="69.1" y="48.3" transform="rotate(-90 69.1 48.3)">R1</text>
<text x="83.4" y="53">IRF4905V</text>
<text x="83.4" y="50.9">Q4</text>
<text x="109" y="53">IRF4905V</text>
<text x="109" y="50.9">Q2</text>
<text x="45.6" y="59.4">4N35</text>
<text x="45.6" y="58.8">OK3</text>
<text x="120.5" y="54" transform="rotate(-90 120.5 54)">R7</text>
<text x="124.5" y="54" transform="rotate(-90 124.5 54)">2.2k</text>
<text x="131.3" y="58">X1-2</text>
<text x="3.6" y="63.1">JP1</text>
<text x="24.9" y="64.3">150</text>
<text x="24.9" y="60.2">R16</text>
<text x="32.8" y="60">LED8</text>
<text x="65.1" y="62.2" transform="rotate(-90 65.1 62.2)">10k</text>
<text x="69.1" y="61.1" transform="rotate(-90 69.1 61.1)">R2</text>
<text x="85.6" y="63.6">IRFZ48V</text>
<text x="85.6" y="61.5">Q3</text>
<text x="111.1" y="65.8">Q1</text>
<text x="131.3" y="60.1">X1-1</text>
<text x="111.1" y="67.9">IRFZ48V</text>
<text x="45.6" y="72.2">4N35</text>
<text x="65.1" y="75" transform="rotate(-90 65.1 75)">10k</text>
<text x="69.1" y="73.9" transform="rotate(-90 69.1 73.9)">R3</text>
<text x="13.1" y="80.7">GND</text>
<text x="24.9" y="81.5">R17</text>
<text x="32.8" y="81.3">LED9</text>
<text x="45.6" y="80.1">OK4</text>
<text x="24.9" y="85.6">150</text>
<text x="87.7" y="89.2">T2</text>
<text x="97.1" y="88.1" transform="rotate(-90 97.1 88.1)">R12</text>
<text x="101.1" y="88.1" transform="rotate(-90 101.1 88.1)">10k</text>
<text x="24.9" y="94.3">R18</text>
<text x="31.5" y="94.1">LED10</text>
<text x="45.6" y="93.5">4N35</text>
<text x="45.6" y="92.9">OK5</text>
<text x="65.1" y="94.1" transform="rotate(-90 65.1 94.1)">10k</text>
<text x="69.1" y="93" transform="rotate(-90 69.1 93)">R4</text>
<text x="87.7" y="91.3">BC547</text>
<text x="89.1" y="94.3">10k</text>
<text x="109" y="95.6">Q6</text>
<text x="113.9" y="90.8" transform="rotate(-90 113.9 90.8)">LED4</text>
<text x="124.7" y="90.9" transform="rotate(-90 124.7 90.9)">LED5</text>
<text x="24.9" y="98.3">150</text>
<text x="83.4" y="99.8">IRF4905V</text>
<text x="83.4" y="97.7">Q8</text>
<text x="88.9" y="98.3">R11</text>
<text x="109" y="97.7">IRF4905V</text>
<text x="120.5" y="100.9" transform="rotate(-90 120.5 100.9)">R8</text>
<text x="124.5" y="100.9" transform="rotate(-90 124.5 100.9)">2.2k</text>
<text x="24.9" y="107.1">R19</text>
<text x="31.5" y="106.9">LED11</text>
<text x="45.6" y="106.2">4N35</text>
<text x="45.6" y="105.7">OK6</text>
<text x="69.1" y="108" transform="rotate(-90 69.1 108)">R5</text>
<text x="131.3" y="107">X2-1</text>
<text x="131.3" y="104.8">X2-2</text>
<text x="24.9" y="111.1">150</text>
<text x="65.1" y="109" transform="rotate(-90 65.1 109)">10k</text>
<text x="85.6" y="112.6">IRFZ48V</text>
<text x="85.6" y="110.5">Q7</text>
<text x="45.6" y="119">4N35</text>
<text x="111.1" y="116.9">IRFZ48V</text>
<text x="111.1" y="114.7">Q5</text>
<text x="38.7" y="121.1">GND</text>
<text x="65.1" y="121.8" transform="rotate(-90 65.1 121.8)">10k</text>
<text x="69.1" y="120.7" transform="rotate(-90 69.1 120.7)">R6</text>
<text x="60.1" y="130.2">GND2</text>
</g>
<g font-size="1.8" fill="#808080">
<text x="43.6" y="35.6">1</text>
<text x="56" y="35.6">6</text>
<text x="56" y="37.8">5</text>
<text x="43.6" y="42">2</text>
<text x="56" y="42">4</text>
<text x="43.6" y="48.4">1</text>
<text x="56" y="48.4">6</text>
<text x="56" y="50.6">5</text>
<text x="43.6" y="54.8">2</text>
<text x="56" y="54.8">4</text>
<text x="5.8" y="65.5">1</text>
<text x="13" y="65.5">2</text>
<text x="43.6" y="61.2">1</text>
<text x="56" y="61.2">6</text>
<text x="56" y="63.3">5</text>
<text x="5.8" y="67.6">3</text>
<text x="5.8" y="69.7">5</text>
<text x="5.8" y="71.9">7</text>
<text x="13" y="67.6">4</text>
<text x="13" y="69.7">6</text>
<text x="13" y="71.9">8</text>
<text x="43.6" y="67.6">2</text>
<text x="56" y="67.6">4</text>
<text x="5.8" y="74">9</text>
<text x="13" y="74">10</text>
<text x="43.6" y="82.5">1</text>
<text x="56" y="82.5">6</text>
<text x="43.6" y="88.9">2</text>
<text x="56" y="88.9">4</text>
<text x="56" y="84.6">5</text>
<text x="43.6" y="95.3">1</text>
<text x="56" y="95.3">6</text>
<text x="43.6" y="101.7">2</text>
<text x="56" y="101.7">4</text>
<text x="56" y="97.4">5</text>
<text x="43.6" y="108.1">1</text>
<text x="56" y="108.1">6</text>
<text x="56" y="110.2">5</text>
<text x="43.6" y="114.5">2</text>
<text x="56" y="114.5">4</text>
</g>
<text font-size="1.5" fill="#800000" x="76.5" y="10" transform="rotate(-90 76.5 10)">+</text>
</svg>
